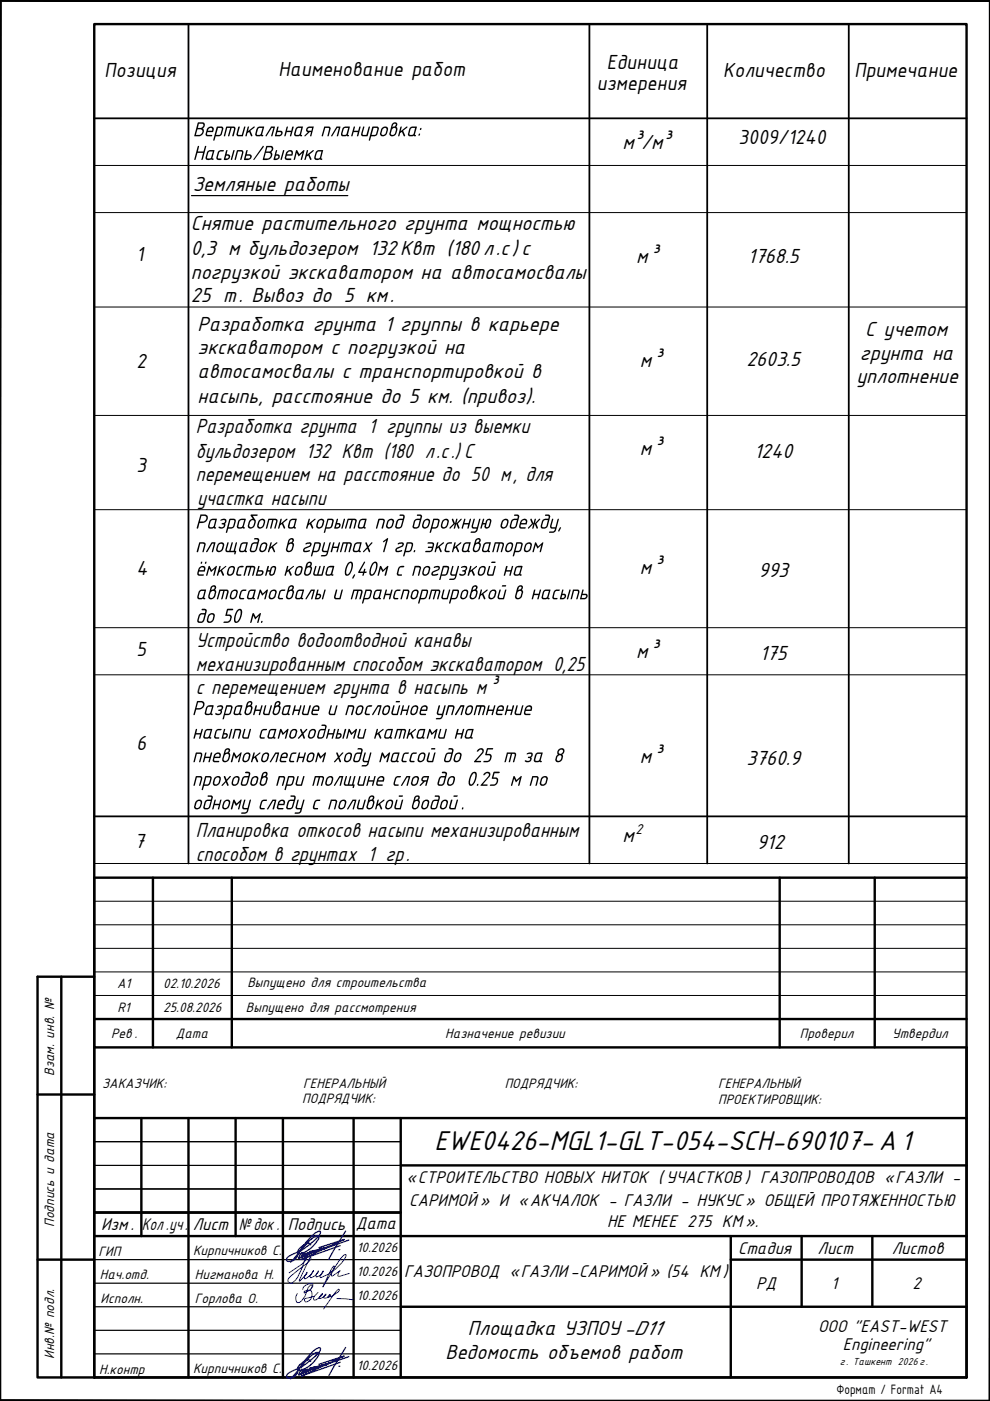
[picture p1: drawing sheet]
<svg xmlns="http://www.w3.org/2000/svg" width="210mm" height="297mm" viewBox="0 0 210 297" stroke-linecap="round" stroke-linejoin="round" font-family="sans-serif">
<!-- layer: 0 -->
<path d="M40 5.1v178M125 5.1v178M149.9 5.1v178M180 5.1v178M20 25.1h184.9M20 173.1h184.9" fill="none" stroke="#000" stroke-width=".38"/>
<path d="M20 35.1h184.9M20 45.1h184.9M20 65.1h184.9M20 88.1h184.9M20 108.1h184.9M20 133.1h184.9M20 143.1h184.9M20 183.1h184.9" fill="none" stroke="#000" stroke-width=".21"/>
<path d="M40.6 41.5h33.1" fill="none" stroke="#000" stroke-width=".25"/>
<g fill="#000">
<path d="M62.7 31.9h.3l.5 .8 1-.9-.5 2.1h-.2v-.1l.3-1.4-.8 .8-.4-.8-.3 1.4-.2 .1h-.2zM65.1 31.9h.2l-.2 .9 1.2-1 .2 .1-.9 .9 .4 .9-.1 .2-.5-.9-.4 .2-.2 .7h-.3zM68.7 26.9l1.1-.1 .3 .3-.5 1.8h-.2l.4-1.6-.2-.2h-.6l-.5 1.8h-.3zM71.3 27l.1-.2 .8 .1-.5 2-.3-.1 .4-1.7h-.3l-1 1.7-.3 .1zM75 26.9h.3l-.2 .8h.8l.3-.8h.3l-.6 2h-.3l.3-.9h-.9l-.3 .9h-.2zM77 26.9h.3l-.4 1.4 .1 .3h.7l.4-1.7 .3-.1v.2l-.5 1.9h-1a.41 .41 0 0 1-.3-.6zM84.9 26.9l.3-.1-.2 1 1.2-1 .2 .1-.9 .8 .4 1.2h-.3l-.4-.9-.4 .2-.1 .7h-.3zM81.3 114.7l.8-.6 .2 .1-.9 2.9-.2-.2 .7-2.3-.5 .4-.2-.1zM84.3 115.2l.5-.2h.5a.5 .5 0 0 1 .3 .5 .5 .5 0 0 1-.4 .5l-.9 .4a.26 .26 0 0 0-.1 .4 .26 .26 0 0 0 .4-.1h.2a.24 .24 0 0 1 .3-.1 .24 .24 0 0 1 .2 .2l-.7 .3h-.5l-.3-.2v-.4l.3-.4 1-.4a.27 .27 0 0 0 .2-.4 .27 .27 0 0 0-.5 0 .27 .27 0 0 1-.2 .1 .27 .27 0 0 1-.3-.2zM87.8 116.7l.2-.1 .1 .2-.2 .3h-.2zM90.7 115h1.1l.3 .4-.3 1.2-.3 .4-1.3 .1 .1-.3 1-.1 .3-.5h-.8l-.1-.2 1-.1v-.3l-.2-.3h-.8zM92.7 115h.3l-.3 1 1.2-1h.2v.2l-.9 .7 .4 .9v.3l-.3-.1-.3-.9-.4 .3-.1 .6h-.3z"/>
<path d="M94.6 115.3l.4-.3h.8v.3h-.6l-.4 .2-.2 1.2 .7 .1v.2l-.6 .1a.42 .42 0 0 1-.4-.6zM96.4 115h.2l-.2 1 1.2-1h.2l-.9 .9 .4 .9-.1 .3-.2-.1-.4-.9-.3 .3-.2 .6-.3 .1zM95.8 110l.3 .1 .4 .9 .3-1 .2 .1-.2 .9 .9-1h.2l-.8 1 .3 .8-.1 .3-.2-.1-.4-.9-.3 1-.2-.1 .2-.9-.9 1-.2-.1 .8-1zM98.4 110h.3l-.2 .9h.9l.2-.8 .3-.1-.6 2.1-.2-.1 .2-.8h-.9l-.2 .8h-.3zM100.4 110h.3l-.4 1.5 .2 .3h.6l.5-1.7 .3-.1-.7 2.6-.5 .4h-.9l.1-.3h.8l.2-.2 .1-.4h-.5a.45 .45 0 0 1-.5-.6zM104.9 115.1l.1-.1h1.4l.4 .2v.4l-.4 1.5-.2-.1 .4-1.4-.3-.3h-.3l-.5 1.8h-.2v-.2l.4-1.6h-.6l-.4 1.6-.3 .2zM112.5 110l.2 .1 .4 .9 .3-1h.2l-.2 1 .9-1 .3 .1-.9 .9 .3 .8-.1 .3-.2-.1-.3-.9-.4 1-.2-.1 .3-.9-1 1-.2-.1 .9-1zM113.5 115h.2l.4 .9 1.1-.9-.6 2.1h-.2v-.2l.4-1.3-.8 .7-.4-.7-.4 1.4h-.3zM117.1 110h.2l-.4 1.5 .2 .3h.7l.4-1.7 .3-.1-.7 2.6-.5 .4h-.8v-.3h.8l.3-.2 .1-.4h-.6a.45 .45 0 0 1-.5-.6zM118.7 111.9l.1-.1a.4 .4 0 0 1-.1 .7 .19 .19 0 0 1-.2 .2 .19 .19 0 0 1-.2-.2 .19 .19 0 0 1 .1-.2zM53.6 130l.2 .1 .4 .7 .9-.8h.2l-.6 2.1-.2-.2 .4-1.4-.8 .8-.4-.8-.4 1.4-.3 .2zM55.4 131.6l.3 .1-.2 .4h-.2z"/>
<path d="M80.6 120h.1l.2 .1 .3 .7 .9-.8h.2l-.5 2-.2 .1-.1-.2 .4-1.3-.8 .7-.4-.7-.4 1.4h-.2zM84.5 120.3l.4-.3h.8l-.1 .3h-.7l-.2 .3-.2 1.1 .7 .1-.1 .3h-.6l-.4-.4zM87.9 120h.9l.4 .2 .1 .4-.5 1.5-.2-.2 .4-1.3-.1-.3h-.8l-.4 1.6-.1 .2-.2-.1zM91.4 125h1.6a.41 .41 0 0 1 .3 .6l-.3 1.4-.3 .1 .3-1.7-.5-.1-.4 1.7-.3 .1 .4-1.8h-.6l-.4 1.7-.3 .1zM92 120.2l.8-.2a.51 .51 0 0 1 .5 .4 .51 .51 0 0 1-.5 .6l-.9 .4a.27 .27 0 0 0 0 .4 .27 .27 0 0 0 .4-.1h.3a.18 .18 0 0 1 .3 0 .18 .18 0 0 1 0 .2 .18 .18 0 0 1-.2 0l-1 .2-.2-.2-.1-.3 .4-.5 1-.4a.26 .26 0 0 0 .1-.4 .26 .26 0 0 0-.4 0l-.5 .1zM94 125h.3l-.4 1.5 .1 .3h.7l.5-1.7 .3-.1-.6 2.1h-1l-.3-.4zM95.9 120h.2l-.3 1.5 .1 .3h.7l.4-1.7 .2-.1 .1 .1-.7 2.5-.4 .4h-.9l.1-.3h.8l.3-.6h-.7l-.3-.3zM97.8 120.2l.8-.2 .5 .3v.3l-.4 .4 .1 .5-.1 .2-.5 .4h-.4a.28 .28 0 0 1-.3-.1 .28 .28 0 0 1 0-.4l.6 .2a.33 .33 0 0 0 .4-.4 .33 .33 0 0 0-.5-.3l.2-.2a.34 .34 0 0 0 .5-.2 .34 .34 0 0 0-.4-.4l-.5 .1zM99.7 120.1l.2-.1-.2 1 1.4-1v.2l-.9 .7 .5 .9-.2 .3-.1-.1-.5-.9-.3 .3-.2 .6h-.3zM101.9 125.1l.3-.1-.2 1 1.2-1h.2l-.9 .9 .4 1-.1 .2-.2-.1-.4-.9-.3 .3-.2 .6h-.3zM107.3 120h.3l-.2 .9h.9l.2-.9h.3l-.6 2.1-.2-.1 .2-.8h-.9l-.2 .8h-.3zM113.2 125h.3l-.2 .9h.9l.3-.9h.2l-.6 2.1-.2-.1 .2-.8h-.9l-.2 .8h-.3z"/>
<path d="M117.4 125.4l.5-.4h.8l-.1 .3h-.7l-.3 .3-.2 1.1 .8 .1-.1 .3h-.7l-.3-.4zM121.5 125.1l1.1-.1 .3 .3-.5 1.8-.2-.2 .4-1.3-.1-.3h-.8l-.4 1.6-.3 .2zM73.9 154.6h.3l.4 .8 .9-.9 .2 .1-.6 2-.2-.1 .4-1.4-.8 .8-.5-.8-.3 1.4-.3 .1zM76.2 154.6l.3-.1-.4 1.7 .1 .1h.7l.4-1.6 .4-.1-.5 1.9-1 .1a.4 .4 0 0 1-.4-.6zM79.9 154.5h.2l-.2 1 1.4-1v.2l-.9 .7 .5 1-.2 .2h-.1l-.5-1-.3 .3-.2 .7-.3-.1zM84.2 154.5h1.7l.2 .2v.4l-.4 1.5h-.3l.4-1.5-.1-.3h-.4l-.6 1.8-.2-.1 .5-1.7h-.6l-.5 1.7-.3 .1zM85.3 149.6l.3-.1-.2 .9h1l.2-.8 .1-.1 .2 .1-.7 2-.1-.1 .2-.8h-1l-.2 .9-.3-.1zM86.7 154.5h.3l-.2 1 1.4-1v.2l-.9 .7 .4 1-.1 .2h-.2l-.4-1-.3 .3-.2 .7-.3-.1zM91 154.5h.2l.5 .9 .8-.8 .3-.1-.6 2.1h-.2v-.1l.3-1.4-.8 .8-.4-.8-.3 1.4-.3 .1zM93 149.6h.3l-.4 1.4 .1 .3h.7l.5-1.7 .2-.1 .1 .2-.7 2.5-.5 .3h-.8v-.2l.8-.1 .3-.3v-.3h-.8l-.2-.4zM95 149.6l1-.1 .4 .3-.5 1.8-.2-.1 .4-1.4-.1-.3h-.8l-.4 1.7-.3 .1zM93.3 154.5h.3l-.4 1.5 .1 .3h.7l.4-1.7 .3-.1-.6 2.1h-1l-.2-.2z"/>
<path d="M96.9 154.6h.3l-.2 .8h.9l.3-.9h.2l-.6 2.1-.2-.1 .2-.8h-.9l-.2 .8-.3 .1zM97.6 149.6l.9-.1-.5 2-.3 .1v-.1l.4-1.7h-.3l-1 1.7-.3 .1v-.2zM101 149.5h1.5l.3 .1 .1 .5-.5 1.5-.2-.1 .4-1.4-.1-.3h-.4l-.5 1.8-.3-.1 .5-1.7h-.6l-.5 1.8h-.2zM103.5 149.6l.2-.1 .1 .1-.2 .8h.9l.3-.9h.2l-.6 2.1h-.2l.2-.9h-.9l-.2 .8-.3 .1zM107.5 149.6l.3-.1-.2 .9h.9l.2-.8h.3l-.6 2h-.2l.2-.9h-.9l-.2 .9h-.3zM109.5 149.6l.3-.1-.4 1.6 .2 .2h.6l.5-1.6 .2-.2 .1 .1-.6 2h-1l-.3-.3zM71.3 159.6h.3l.3 .7 .7-.8 .2 .1-.8 1 .3 .8-.1 .2h-.2l-.3-.7-.6 .7h-.3v-.1l.8-.9zM71.9 164.7l.1-.2 .8 .1-.5 1.9-.3 .1 .4-1.8h-.3l-1.1 1.8h-.2zM73.3 164.6h.3l-.4 1.6 .5 .1 .5-1.6 .3-.2-.5 1.8h.6l.5-1.6 .3-.1-.5 1.7 .3 .1-.2 .7-.2-.1v-.4h-1.6l-.2-.1-.1-.5zM74.7 169.6h.9l-.5 2h-.3v-.1l.4-1.7h-.3l-1 1.7-.3 .1zM76.1 169.6h.3l-.4 1.4 .1 .3h.7l.5-1.7 .2-.1 .1 .2-.6 1.9h-1a.4 .4 0 0 1-.3-.6zM76.2 164.6h.3l-.4 1.5 .1 .2h.7l.4-1.6 .4-.1-.5 1.9-1 .1a.42 .42 0 0 1-.4-.6z"/>
<path d="M77.3 159.5l.3 .1-.4 1.4 .1 .3h.7l.4-1.7 .3-.1v.2l-.6 2.5-.5 .3h-.9l.1-.3h.9l.2-.6h-.8l-.2-.2zM78.1 164.6h.3l-.2 .8h1l.2-.8h.3l-.7 2-.1-.1 .2-.8h-1l-.2 .9h-.3zM80.1 169.6l.2-.1-.2 1 1.2-1 .2 .1-.9 .8 .4 1.2h-.3l-.4-.9-.3 .2-.2 .7h-.3zM81 159.5h.2l.4 .9 .9-.9 .2 .1-.5 2h-.2l-.1-.1 .4-1.4-.8 .8-.4-.8-.4 1.4-.3 .1zM83.9 164.7l.3-.2 .8 .1-.1 .2h-.7l-.2 .3-.3 1.1 .8 .1v.2l-.6 .1a.46 .46 0 0 1-.5-.6zM85.5 159.8l.4-.3 .8 .1-.2 .2h-.6l-.2 .2-.3 1.2 .7 .1v.3h-.7l-.3-.2zM86.1 164.6h.9l-.5 2h-.3v-.1l.5-1.7h-.4l-1 1.7-.3 .1zM87.2 159.9l.4-.4 .8 .1-.2 .2h-.6l-.2 .2-.3 1.2 .7 .1v.3h-.7l-.3-.3zM104.6 163.6l1.4 .1-.3 .2h-.8l-.3 .9 .9 .2 .1 .2-.1 .7-.7 .7h-1l.2-.3 1-.1 .3-.6a.33 .33 0 0 0-.3-.5h-.7z"/>
<path d="M58.5 31.9h.3l-.3 .8 .7 .1 .1 .5-.5 .6h-.7l-.1-.1zM58.5 33l-.2 .6h.4a.3 .3 0 0 0 .3-.2 .3 .3 0 0 0-.2-.4zM60 31.9l.2-.1 .1 .1-.5 1.9-.2 .1-.1-.1z"/>
<path d="M61.1 32.2l-.3 .5h1a.38 .38 0 0 0-.1-.5 .38 .38 0 0 0-.4 0zM60.7 32.2l.6-.4 .5 .1 .3 .2-.1 .9h-1.2l-.1 .3 .1 .3h1l-.1 .3h-.9l-.4-.2v-.4z"/>
<path d="M67.4 32.2l-.5 1.1 .2 .3h.5l.2-.2 .4-1.3zM67.1 32l.4-.2h1l-.3 1.8a.22 .22 0 0 1-.1 .3 .22 .22 0 0 1-.3-.1l-.7 .1-.5-.3 .3-1.2z"/>
<path d="M73 27.2l-.4 1.1 .1 .3 .7-.1 .4-1.4zM72.7 27.1l.5-.3 1 .1-.5 1.7a.22 .22 0 0 1 .3 .2 .22 .22 0 0 1-.3 .2 .22 .22 0 0 1-.2-.2l-.8 .1a.46 .46 0 0 1-.4-.6z"/>
<path d="M79 26.9l1.1-.1 .2 .5-.3 1.2-.5 .4h-.8l-.2 .8-.2 .1-.1-.1zM79.2 27.1l-.4 1.5h.7l.3-.2 .2-1.2z"/>
<path d="M80.9 27.2l.5-.3 .5-.1 .4 .5-.3 1-.6 .6-.6-.1-.2-.3zM81.2 27.3l-.3 1a.48 .48 0 0 0 .5 .3 .48 .48 0 0 0 .4-.4l.2-.6a.4 .4 0 0 0-.3-.5 .4 .4 0 0 0-.5 .2z"/>
<path d="M83.4 26.4l-.2 .6 .4-.2a.3 .3 0 0 0 .4-.3 .3 .3 0 0 0-.5-.2zM83.1 26.3l.6-.4a.49 .49 0 0 1 .6 .4 .49 .49 0 0 1-.3 .6l.3 .5-.4 1.1-.5 .4-.6-.1-.3-.6zM83.1 27.4l-.2 .8a.45 .45 0 0 0 .5 .4 .45 .45 0 0 0 .4-.4l.1-.6a.42 .42 0 0 0-.3-.5 .42 .42 0 0 0-.5 .3z"/>
<path d="M87.2 27.2l-.4 1.1 .1 .3h.6l.2-.2 .3-1.3zM86.9 27.2l.4-.4 1.1 .1-.4 1.7a.2 .2 0 0 1 .1 .2 .2 .2 0 0 1-.1 .2 .2 .2 0 0 1-.2-.2l-1 .1-.2-.1-.1-.5z"/>
<path d="M88.8 28.3h.3l-.2 .5-.2-.2zM89.1 27.2l.3-.1-.2 .5-.2-.1z"/>
<path d="M84.7 109.2l.6-.1a.46 .46 0 0 1 .5 .6l-.7 2.1-.4 .3-.7-.1-.2-.5 .4-1.2 .3-.3h.9l.1-.5-.7-.1zM84.5 110.3l-.4 1.2 .2 .3 .6-.1 .4-1.4z"/>
<path d="M86.2 115.1l.2-.1h.8a.45 .45 0 0 1 .4 .6l-.5 1.3-.4 .2h-.7l-.2 .8-.3 .1zM86.4 115.3l-.3 1.5 .8-.1 .4-1.1-.1-.3z"/>
<path d="M88.4 109.2l.9-.1 .2 .5-.6 2.1-.4 .3-.7 .1-.3-.4 .3-1.3 .4-.4h.9l.1-.4-.2-.2h-.6zM88.2 110.3l-.4 1.2 .2 .3h.3l.3-.2 .4-1.3z"/>
<path d="M89.8 110.4l.7-.4h.4l.3 .3-.3 1.2-.7 .6-.4-.1-.3-.3zM90.2 110.4l-.4 .9a.47 .47 0 0 0 .5 .5 .47 .47 0 0 0 .4-.5l.2-.6a.41 .41 0 0 0-.3-.4 .41 .41 0 0 0-.4 .1z"/>
<path d="M91.8 110.1l.1-.1h1.1l.2 .2v.4l-.4 1.1-.5 .4h-.7l-.2 .8-.3 .1zM92.1 110.3l-.4 1.5h.6l.3-.2 .3-1.1-.1-.2z"/>
<path d="M93.9 110.2l.8-.2 .5 .4-.3 1.2-.7 .5-.4-.1-.3-.3 .1-1zM94.1 110.4l-.3 .9a.47 .47 0 0 0 .4 .5 .47 .47 0 0 0 .5-.5l.1-.6a.39 .39 0 0 0-.2-.4 .39 .39 0 0 0-.5 .1z"/>
<path d="M98.6 115.3l-.4 1.2 .1 .3h.5l.3-.2 .3-1.3zM98.3 115.3l.5-.3h1l-.4 1.7a.21 .21 0 0 1 .1 .4 .2 .2 0 0 1-.3-.1l-.8 .1a.46 .46 0 0 1-.5-.6z"/>
<path d="M101.1 114.5l-.2 .6 .3-.1a.3 .3 0 0 0 .4-.4 .3 .3 0 0 0-.5-.1zM100.9 114.3l.4-.2h.4l.2 .4v.3a.27 .27 0 0 0-.2 .3 .27 .27 0 0 0 .2 .2v.4l-.2 .9-.5 .4h-.7l-.3-.3v-.4zM100.9 115.4l-.4 1a.47 .47 0 0 0 .5 .4 .47 .47 0 0 0 .5-.5l.1-.7a.45 .45 0 0 0-.7-.2z"/>
<path d="M102.4 110h.3l-.3 .9h.5l.2-.6 .5-.3a.42 .42 0 0 1 .5 .1 .42 .42 0 0 1 .1 .5l-.5 1.3-.4 .2-.4-.1-.2-.3 .1-.5h-.4l-.2 .8-.3 .1v-.2zM103.4 110.3l-.4 1.2a.3 .3 0 0 0 .3 .3 .3 .3 0 0 0 .3-.3l.3-.9a.26 .26 0 0 0-.2-.3 .26 .26 0 0 0-.3 0z"/>
<path d="M102.9 115.3l-.4 1.2 .1 .3h.5l.3-.2 .3-1.3zM102.5 115.3l.6-.3h1l-.4 1.7a.21 .21 0 0 1 .1 .4 .21 .21 0 0 1-.4-.1l-.7 .1a.46 .46 0 0 1-.5-.6z"/>
<path d="M106.5 110.4l.6-.4h.4l.3 .3-.2 1.2-.8 .6-.4-.1-.3-.3zM106.8 110.4l-.3 .9a.45 .45 0 0 0 .4 .5 .45 .45 0 0 0 .5-.5l.1-.6a.41 .41 0 0 0-.2-.4 .41 .41 0 0 0-.5 .1z"/>
<path d="M107.4 115.4l.8-.4h.3l.3 .3-.3 1.3-.7 .5-.5-.1-.2-.3zM107.7 115.4l-.3 1a.47 .47 0 0 0 .5 .4 .47 .47 0 0 0 .4-.5l.2-.7a.45 .45 0 0 0-.8-.2z"/>
<path d="M109.4 115.1l.2-.1h.8a.4 .4 0 0 1 .4 .6l-.4 1.1-.4 .4h-.8l-.2 .8-.2 .1zM109.7 115.3l-.4 1.5h.7l.2-.2 .3-1.1-.2-.2z"/>
<path d="M109 109.2l.9-.1 .2 .5-.6 2.1-.4 .3-.6 .1a.45 .45 0 0 1-.4-.6l.2-1 .3-.4 .4-.1h.7l.1-.5-.8-.1zM108.8 110.3l-.4 1.2 .1 .3h.5l.3-.2 .3-1.3z"/>
<path d="M111.4 115.4l.7-.4h.4l.3 .4-.2 1.1-.8 .6-.5-.1-.2-.3zM111.7 115.5l-.3 .8a.47 .47 0 0 0 .4 .5 .47 .47 0 0 0 .5-.5l.1-.6a.4 .4 0 0 0-.2-.4 .4 .4 0 0 0-.5 .2z"/>
<path d="M110.8 110.4l-.3 .5h.9l.1-.2a.39 .39 0 0 0-.2-.4 .39 .39 0 0 0-.5 .1zM110.4 110.4l.7-.4h.4l.3 .4-.1 .8h-1.3v.3l.1 .3h.9v.2l-1 .1a.45 .45 0 0 1-.3-.6z"/>
<path d="M115.6 109.1h.9l.2 .5-.6 2-.4 .4-.7 .1a.45 .45 0 0 1-.4-.6l.3-1 .3-.4 .4-.1h.6l.1-.6h-.7zM115.3 110.4l-.4 1.2 .2 .2h.4l.4-.3 .3-1.2z"/>
<path d="M50.6 129.4l-.4 .6-.3 1.2a.34 .34 0 0 0 .1 .5 .34 .34 0 0 0 .5-.1l.3-.7 .2-1a.34 .34 0 0 0 0-.4 .34 .34 0 0 0-.4-.1zM50.3 129.4l.3-.3h.5l.2 .3 .1 .6-.5 1.4-.4 .5-.3 .2a.78 .78 0 0 1-.5-1.3z"/>
<path d="M87.5 125.3l.5-.3h.4l.4 .4-.3 1.1-.7 .6-.6-.1-.2-.4zM87.7 125.5l-.3 .8a.45 .45 0 0 0 .4 .5 .45 .45 0 0 0 .5-.5l.1-.6a.41 .41 0 0 0-.2-.4 .41 .41 0 0 0-.5 .2z"/>
<path d="M89.4 125h.9a.42 .42 0 0 1 .5 .6l-.5 1.2-.4 .3h-.7l-.3 .9h-.3zM89.6 125.3l-.4 1.5 .9-.1 .4-1.1-.1-.3z"/>
<path d="M89.8 120.4l.8-.4 .5 .1 .1 .3-.2 1.1-.7 .6-.5-.1-.3-.3zM90.2 120.4l-.4 .9a.47 .47 0 0 0 .5 .5 .47 .47 0 0 0 .5-.5l.1-.6a.39 .39 0 0 0-.2-.4 .39 .39 0 0 0-.5 .1z"/>
<path d="M93.9 120h1.1l.3 .5-.4 1.2-.5 .4h-.8l-.2 .8-.3 .1zM94.1 120.3l-.4 1.5h.7l.3-.3 .2-1.1z"/>
<path d="M96 125h1.1l.2 .3v.3l-.4 1.2-.4 .3h-.8l-.2 .9h-.3zM96.2 125.3l-.4 1.5 .8-.1 .4-1.1-.1-.3z"/>
<path d="M98 125.3l.5-.3h.6l.2 .3-.3 1.3-.7 .5h-.3l-.4-.4zM98.3 125.3l-.3 .4-.1 .6a.45 .45 0 0 0 .5 .5 .45 .45 0 0 0 .4-.5l.2-.6a.39 .39 0 0 0-.2-.4 .39 .39 0 0 0-.5 0z"/>
<path d="M100.5 124.4l-.3 .7 .3-.1a.31 .31 0 0 0 .4-.3 .31 .31 0 0 0-.4-.3zM100.2 124.3l.5-.2h.3a.52 .52 0 0 1 0 .9l.3 .3-.3 1.3-.5 .4h-.7l-.2-.3v-.4zM100.3 125.3l-.3 .4-.1 .9a.49 .49 0 0 0 .5 .2 .49 .49 0 0 0 .4-.5l.2-.6a.39 .39 0 0 0-.2-.4 .39 .39 0 0 0-.5 0z"/>
<path d="M101.6 120.4l.8-.4 .4 .1 .2 .3-.3 1.2-.6 .5-.5-.1-.3-.3zM101.9 120.5l-.3 .8a.47 .47 0 0 0 .5 .5 .47 .47 0 0 0 .4-.5l.2-.6a.4 .4 0 0 0-.3-.5 .4 .4 0 0 0-.5 .3z"/>
<path d="M103.9 125.4l.5-.4h.5l.3 .3-.2 1.3-.7 .5-.5-.1-.3-.3zM104.3 125.3l-.3 .4-.2 .7a.47 .47 0 0 0 .5 .4 .47 .47 0 0 0 .5-.5l.1-.6a.4 .4 0 0 0-.2-.4 .4 .4 0 0 0-.4 0z"/>
<path d="M103.7 120h.2l-.4 1.5 .2 .3h.7l.4-1.7 .3-.1-.5 2-.9 .1a.46 .46 0 0 1-.4-.6zM104.2 119.2l.8-.1 .1 .1-.2 .2h-.7z"/>
<path d="M105.9 125h.3l-.4 1.5 .1 .3h.7l.5-1.7 .3-.1-.6 2.1h-1l-.3-.3zM106.5 124.1h.7l.1 .1-.1 .2h-.8z"/>
<path d="M110.1 124.4l-.2 .7 .2-.1a.33 .33 0 0 0 .5-.2 .33 .33 0 0 0-.4-.4zM109.8 124.4l.3-.3a.51 .51 0 0 1 .7 .2 .51 .51 0 0 1-.2 .7l.3 .4-.3 1.2-.5 .4h-.6l-.3-.5zM109.8 125.5l-.3 .8a.45 .45 0 0 0 .5 .5 .45 .45 0 0 0 .4-.5l.2-.7a.45 .45 0 0 0-.3-.3 .45 .45 0 0 0-.5 .2z"/>
<path d="M109.6 120.3l-.4 1.2 .1 .3h.5l.3-.2 .3-1.3zM109.3 120.3l.6-.3h.9l-.4 1.8a.2 .2 0 0 1 .2 .2 .2 .2 0 0 1-.2 .2 .2 .2 0 0 1-.2-.2l-1 .1-.3-.4z"/>
<path d="M115.4 125.4l-.3 1.3 .6 .1 .3-.3 .4-1.2zM115.3 125.3l.3-.3h1.1l-.4 1.7a.22 .22 0 0 1 .2 .3 .22 .22 0 0 1-.3 .2 .22 .22 0 0 1-.2-.3l-.2 .2h-.7l-.3-.4z"/>
<path d="M119.2 125.1l.3-.1-.2 .9 .6 .1 .1 .5-.5 .5-.8 .1zM119.2 126.2l-.2 .6h.3a.31 .31 0 0 0 .4-.3 .31 .31 0 0 0-.2-.3zM120.7 125h.2l.1 .1-.5 1.9-.3 .1z"/>
<path d="M123.4 125.1l.3-.1-.2 .9h.8l.3 .2-.1 .6-.5 .4-1.1-.1zM123.4 126.2l-.1 .6h.6a.31 .31 0 0 0 .3-.3 .31 .31 0 0 0-.1-.3z"/>
<path d="M75.9 158.7h.7a.41 .41 0 0 1 .3 .5l-.6 2.1-.5 .3-.8-.1-.1-.5 .4-1.2 .4-.3h.8v-.5l-.7-.1zM75.6 159.9l-.4 1.2 .1 .2h.5l.3-.3 .3-1.2z"/>
<path d="M81.4 149.9l.7-.4 .4 .1 .2 .3-.2 1.2-.7 .5h-.5l-.3-.4zM81.8 149.9l-.3 .4-.1 .6a.45 .45 0 0 0 .4 .5 .45 .45 0 0 0 .5-.5l.1-.6a.41 .41 0 0 0-.2-.4 .41 .41 0 0 0-.4 0z"/>
<path d="M82.1 154.9l-.4 1.3 .7 .1 .3-.3 .3-1.2zM81.8 154.9l.5-.4h1l-.4 1.8a.19 .19 0 0 1 .2 .2 .19 .19 0 0 1-.2 .2 .19 .19 0 0 1-.2-.2l-1 .1-.3-.2z"/>
<path d="M83.4 160l-.3 1.2 .6 .1 .3-.2 .4-1.3zM83.2 159.8l.5-.3 1 .1-.4 1.7a.21 .21 0 0 1 .1 .4 .2 .2 0 0 1-.3-.2l-1 .1-.3-.2z"/>
<path d="M83.4 149.6l.3-.1-.4 1.6 .1 .2h.7l.4-1.6 .3-.2 .1 .1-.6 2h-1l-.3-.3zM83.9 148.7l.8-.1 .1 .2-.9 .1z"/>
<path d="M87.3 150l.8-.5 .4 .1 .2 .3-.2 1.1-.7 .6h-.6l-.2-.4zM87.6 150l-.3 .9a.47 .47 0 0 0 .5 .4 .47 .47 0 0 0 .4-.4l.1-.6a.39 .39 0 0 0-.2-.5 .39 .39 0 0 0-.5 .2z"/>
<path d="M88.9 154.9l-.3 1.3 .6 .1 .3-.3 .3-1.2zM88.6 154.9l.5-.4h1.1l-.4 1.8a.19 .19 0 0 1 .2 .2 .19 .19 0 0 1-.2 .2 .19 .19 0 0 1-.2-.2l-1 .1-.3-.2z"/>
<path d="M89.6 150l-.2 .4h.9v-.1a.4 .4 0 0 0-.2-.5 .4 .4 0 0 0-.5 .2zM89.5 149.8l.7-.3 .4 .3v.9h-1.3l-.1 .3 .2 .3h.9l-.1 .3h-1l-.3-.3 .3-1.1z"/>
<path d="M90.9 159.6h.2l-.3 1.5 .1 .2h.7l.4-1.6 .1-.2 .3 .1-.5 1.9-1.1 .1a.45 .45 0 0 1-.3-.6zM91.4 158.7l.8-.1 .1 .2-.9 .1z"/>
<path d="M95.1 158.7h.7a.41 .41 0 0 1 .3 .5l-.6 2.1-.4 .3h-.7l-.3-.2v-.4l.4-1.1 .5-.4h.8v-.3v-.3h-.7zM94.8 159.9l-.4 1.3 .7 .1 .3-.3 .3-1.2z"/>
<path d="M99 149.9l.7-.4 .4 .1 .2 .2-.3 1.4-.6 .4h-.5l-.3-.4zM99.3 150l-.4 .9a.45 .45 0 0 0 .5 .4 .45 .45 0 0 0 .4-.4l.2-.6a.4 .4 0 0 0-.2-.5 .4 .4 0 0 0-.5 .2z"/>
<path d="M99.2 154.9l-.4 1.3 .6 .1 .3-.2 .4-1.3zM98.8 154.9l.6-.4h1l-.4 1.8a.2 .2 0 0 1 .2 .2 .2 .2 0 0 1-.2 .2 .2 .2 0 0 1-.2-.2l-1 .1-.2-.2-.1-.3z"/>
<path d="M105.9 149.9l-.3 .5h.9l.1-.1a.39 .39 0 0 0-.2-.5 .39 .39 0 0 0-.5 .1zM105.5 149.9l.8-.4 .5 .3-.1 .9h-1.2l-.1 .4 .2 .2h.9l-.1 .3h-.9l-.4-.3z"/>
<path d="M111.7 150l-.2 .4h1v-.2a.43 .43 0 0 0-.3-.4 .43 .43 0 0 0-.5 .2zM111.5 149.9l.7-.4 .4 .1 .2 .3-.1 .8h-1.2l-.1 .3 .1 .3h.9l.1 .2-1 .1a.46 .46 0 0 1-.4-.6z"/>
<path d="M113.8 160l-.3 1.2 .6 .1 .3-.2 .3-1.3zM113.5 159.9l.5-.4 1.1 .1-.5 1.7a.22 .22 0 0 1 .2 .2 .22 .22 0 0 1-.2 .2 .22 .22 0 0 1-.2-.3l-.3 .2h-.6l-.3-.2v-.3z"/>
<path d="M72.2 169.8l.2-.2 .6-.1 .4 .5-.2 1.1-.6 .5-.7-.1-.2-.4 .2-.9zM72.4 170l-.3 .9a.44 .44 0 0 0 .4 .4 .44 .44 0 0 0 .4-.4l.2-.6a.39 .39 0 0 0-.2-.5 .39 .39 0 0 0-.5 .2z"/>
<path d="M73.3 159.9l.5-.4h.5l.3 .4-.2 1.2-.7 .5h-.5l-.3-.3zM73.6 160l-.4 .9a.47 .47 0 0 0 .5 .4 .47 .47 0 0 0 .5-.4l.1-.6a.38 .38 0 0 0-.2-.5 .38 .38 0 0 0-.5 .2z"/>
<path d="M78.5 169.1l-.2 .6 .4-.2a.3 .3 0 0 0 .4-.3 .3 .3 0 0 0-.4-.2zM78.2 169l.6-.4a.49 .49 0 0 1 .6 .4 .49 .49 0 0 1-.3 .6l.3 .5-.3 1.1-.6 .4-.6-.1-.2-.6zM78.4 170l-.4 .9a.45 .45 0 0 0 .5 .4 .45 .45 0 0 0 .4-.4l.2-.6a.39 .39 0 0 0-.2-.4 .39 .39 0 0 0-.5 .1z"/>
<path d="M80.4 165l-.2 .4h.9l.1-.1a.4 .4 0 0 0-.3-.5 .4 .4 0 0 0-.5 .2zM80.2 164.9l.5-.4h.5l.2 .3v.9h-1.3v.3l.1 .3 1 .1-.1 .2h-1l-.3-.2 .2-1.2z"/>
<path d="M82 169.9l.6-.4 .5 .1 .3 .3-.3 1.3-.6 .4h-.5l-.3-.4zM82.4 169.9l-.4 1a.44 .44 0 0 0 .4 .4 .44 .44 0 0 0 .5-.4l.2-.6a.4 .4 0 0 0-.2-.5 .4 .4 0 0 0-.5 .1z"/>
<path d="M84 169.6h.3l-.4 1.5 .1 .2h.8l.4-1.6 .3-.1-.6 2h-1l-.2-.2-.1-.4zM84.6 168.6h.8v.2l-.8 .1z"/>
<path d="M87.5 164.9l.4-.3 .6-.1 .4 .5-.3 1.1-.7 .5-.6-.1-.2-.3zM87.7 165.1l-.3 .9a.48 .48 0 0 0 .5 .3 .48 .48 0 0 0 .4-.4l.2-.6a.44 .44 0 0 0-.3-.5 .44 .44 0 0 0-.5 .3z"/>
<path d="M88.1 169.1l-.1 .6 .3-.2a.32 .32 0 0 0 .4-.1 .32 .32 0 0 0-.1-.4 .32 .32 0 0 0-.5 .1zM87.8 169l.3-.3 .6-.1a.5 .5 0 0 1 .3 .5 .5 .5 0 0 1-.3 .5l.3 .4-.3 1.1-.6 .5h-.5l-.3-.3v-.4zM87.9 170l-.3 .9a.47 .47 0 0 0 .5 .4 .47 .47 0 0 0 .5-.4l.1-.6a.4 .4 0 0 0-.3-.5 .4 .4 0 0 0-.5 .2z"/>
<path d="M88.9 159.8l.5-.3h.5l.3 .4-.3 1.3-.6 .4h-.4l-.4-.4 .2-.9zM89.1 160.1l-.2 .8a.44 .44 0 0 0 .4 .4 .44 .44 0 0 0 .4-.4l.2-.6a.44 .44 0 0 0-.3-.5 .44 .44 0 0 0-.5 .3z"/>
<path d="M89.6 170l.7-.5h.3l.4 .4-.3 1.2-.6 .5h-.4l-.4-.3zM90 169.9l-.4 1a.44 .44 0 0 0 .5 .4 .44 .44 0 0 0 .4-.4l.2-.6a.39 .39 0 0 0-.2-.4 .39 .39 0 0 0-.5 0z"/>
<path d="M89.5 164.8l.4-.3 1.1 .1-.6 2h-.2l.2-.9h-.3l-.9 .9h-.2l.7-.9-.4-.3zM89.9 164.8a.3 .3 0 0 0-.3 .3 .3 .3 0 0 0 .3 .3h.6l.1-.6z"/>
<path d="M92.2 168.7l.6-.1a.46 .46 0 0 1 .5 .6l-.6 2-.4 .4h-.6a.46 .46 0 0 1-.4-.6l.5-1.3 .3-.2h.8v-.6h-.7zM91.9 169.9l-.3 1.3 .1 .1h.5l.3-.2 .3-1.3z"/>
<path d="M93.7 169.8l.4-.2 .5-.1 .4 .5-.3 1.1-.6 .5h-.5l-.3-.4 .2-1zM94 169.9l-.4 1a.44 .44 0 0 0 .4 .4 .44 .44 0 0 0 .5-.4l.2-.6a.39 .39 0 0 0-.2-.4 .39 .39 0 0 0-.5 0z"/>
<path d="M93.7 163.6h.8l.3 .6-.6 2-.5 .4h-.5a.46 .46 0 0 1-.4-.6l.2-1 .4-.4 1-.1v-.5l-.7-.1zM93.5 164.9l-.5 1.2 .2 .2h.5l.2-.2 .4-1.3z"/>
<path d="M95.2 164.8l.5-.3h.4l.4 .4-.3 1.2-.6 .5h-.5l-.3-.3 .2-1.1zM95.5 164.9l-.2 .2-.2 .8a.47 .47 0 0 0 .4 .4 .47 .47 0 0 0 .5-.4l.1-.6a.37 .37 0 0 0-.1-.5 .37 .37 0 0 0-.5 .1z"/>
<path d="M96.5 160l.6-.5h.4l.4 .4-.3 1.2-.7 .5h-.5l-.2-.3zM96.7 160l-.2 .9v.2l.2 .2 .6-.2 .2-.8a.42 .42 0 0 0-.3-.5 .42 .42 0 0 0-.5 .2z"/>
<path d="M95.6 169.6h.3l-.4 1.4 .1 .3h.8l.4-1.7h.3l-.5 2h-1a.4 .4 0 0 1-.4-.6zM96.2 168.7h.9l-.2 .2h-.7z"/>
<path d="M114.9 164.8l.3-.2 .6-.1 .4 .5-.3 1.1-.7 .5-.6-.1-.2-.3zM115.2 164.9l-.3 .3-.1 .8a.45 .45 0 0 0 .4 .3 .45 .45 0 0 0 .5-.4l.1-.6a.38 .38 0 0 0-.2-.4 .38 .38 0 0 0-.4 0z"/>
</g>
<!-- layer: _SHTAMP -->
<g fill="#000" stroke="#000" stroke-width=".21">
<path d="M0 .1l.2 .2h209.6zM0 .1h209.9l-.1 .2z"/>
<path d="M209.9 .1l-.1 .2v296.6zM209.9 .1v296.9l-.1-.1z"/>
<path d="M.2 .3l-.2 296.7 .2-.1zM0 .1l.2 .2-.2 296.7z"/>
<path d="M.2 296.9l209.7 .1-.1-.1zM.2 296.9l209.7 .1h-209.9z"/>
</g>
<g fill="none" stroke="#000" stroke-width=".51">
<path d="M20 5.1h184.9v286.9h-184.9zM13 207.1v84.9M20 207.1h-12v84.9h12M8 232.1h12M20 237.1h184.9v54.9h-184.9zM20 222.1v15M30 237.1v25M40 237.1v54.9M50 237.1v25M60 237.1v54.9M75 237.1v54.9M85 237.1v54.9"/>
<path d="M204.9 222.1v15M20 257.1h65M85 247.1h119.9M8 267.1h12M20 262.1h184.9M85 277.1h119.9M154.9 267.1h50M154.9 262.1v29.9M170 262.1v15M185 262.1v15"/>
</g>
<path d="M20 247.1h65M20 252.1h65M20 242h65M20 277.1h65M20 267.1h65M20 272.1h65M20 282.1h65M20 287h65" fill="none" stroke="#000" stroke-width=".25"/>
<!-- layer: SHTAMP -->
<path d="M32.4 186.1v36M49.1 186.1v36M165.3 186.1v36M185.5 186.1v36M204.9 186.1h-184.9v36h184.9M20 216.1h184.9" fill="none" stroke="#000" stroke-width=".51"/>
<path d="M20 196.1h184.9M20 191.1h184.9M20 211.1h184.9M20 206.1h184.9M20 201.1h184.9" fill="none" stroke="#000" stroke-width=".21"/>
<!-- layer: Signs -->
<path d="M65.8 263.9v-.1a1.88 1.88 0 0 0-2.1 .7 .86 .86 0 0 0-.4 1.3 5.9 5.9 0 0 0 4.3-3.4v-.3h-.5a7.9 7.9 0 0 0-3.2 2.9l-.7 .8a1.7 1.7 0 0 1-2.4 1.5l.1-.6 .9-.6a14.2 14.2 0 0 0 6.1-4.5v-.5a2.99 2.99 0 0 0-2.2 1.4l-2.5 3.3-1.6 1.8M71.8 265h.1M72.1 264.1l-8.2 2.9 9.1-4.2-5.4 1.7M73.3 261l-3.6 5.9M74 262.9l-4.5 1.5 .2-.2-.4 .5h-.2l.2-.3-.4 .4h-.2l.3-.3-.5 .3h-.1l.3-.3-.8 .4 .3-.3-.6 .6h-.2l.4-.4-.4 .4-.4 .1 .2-.3h.2l-.3 .3-.6 .2 .5-.5-.3 .4-.5 .2 .3-.4 .1-.1-.8 .7 .4-.6-.4 .6-.5 .2 .5-.7-.7 .9-.4 .1 .1-.3 .5-.4-.6 .7-.5 .2 .1-.3 .5-.5-.3 .5-.7 .4 .6-1a1.22 1.22 0 0 1-1.1 1.3l.7-1.4M65.8 288.7l-.1-.3a2.6 2.6 0 0 0-2.6 1.8l.1 .2a2.42 2.42 0 0 0 2.2-.7l1-.8a3.8 3.8 0 0 0 1.2-2v-.1a2.61 2.61 0 0 0-2.4 1.4l-1.1 1.2a2.31 2.31 0 0 0-1 1.7 1.91 1.91 0 0 1-2.2 1l-.2-.4 .2-.3 .9-.6a14.2 14.2 0 0 0 6.1-4.5v-.5a2.23 2.23 0 0 0-1.9 1.1l-4.4 5.4M71.8 289.7h.1M72.1 288.8l-8.2 2.9 9.1-4.2-5.4 1.7M73.3 285.7l-3.6 6M74 287.6l-4.5 1.6 .2-.3-.4 .5h-.2l.2-.3-.4 .4h-.2l.3-.3-.5 .3h-.1l.3-.3-.8 .4 .3-.3-.6 .6-.2 .1 .4-.5-.4 .4-.4 .1 .4-.3-.9 .5 .5-.4-.3 .3-.5 .3 .3-.6h.1l-.8 .7 .4-.6-.4 .6-.5 .2 .5-.7-.3 .6-.8 .3 .5-.6-.2 .4-.8 .5 .1-.3 .5-.5-.3 .5-.7 .4 .3-.6 .3-.3a1.33 1.33 0 0 1-1.1 1.1l.7-1.2" fill="none" stroke="#00f" stroke-width=".3"/>
<!-- layer: 0 -->
<path d="M61.3 269.9l2.7-1.9 .9-1v-.7a18 18 0 0 1-2.3 5.2 .97 .97 0 0 1-1.3 .4l-.3-.3a1.14 1.14 0 0 1 .7-1.1l4-3.2 .2-.5-.1-.3-2.3 5.1 1.5-1.5 .1-.4-.5 1v.4a2.32 2.32 0 0 0 1.9-1.7l-.8 1.1 .1 .3a.97 .97 0 0 0 1-.3l.7-1v.1a1.06 1.06 0 0 0-.5 1.1 1.61 1.61 0 0 0 1.5-1.2l-.6 1.1 .1 .3a4.6 4.6 0 0 0 2.7-1.8l.1-.7a13.8 13.8 0 0 0-2.3 4.5l3.6-5.9 .7-.8 .3-.2 .3 .1a7.2 7.2 0 0 1-2.7 3.3 1.04 1.04 0 0 0-.4 1.1l1.8-1.1a1.12 1.12 0 0 0-.4 1.2l2.4-.6" fill="none" stroke="#00f" stroke-width=".21"/>
<path d="M65.9 273.3l.4-.5v-.5a1.22 1.22 0 0 0-1.5 .2l-.5 .4-.1 .5M66.6 274.9l-.1 .4 .2 .4a2.76 2.76 0 0 0 1.7-1.4l-.3 .2-.5 .7a1.56 1.56 0 0 0 1.5-.8l-.4 .3v.5a1.23 1.23 0 0 0 1.4-.7l-.3 .1-.2 .5a3.8 3.8 0 0 0 2.4-1.6l-.2-.2-.3 .3-2.9 3.9M67.4 274l-.8 .9-2.1 .5 .3 .6a1.54 1.54 0 0 0 1.1-2.4 1.09 1.09 0 0 0-1.4 .5l.1 .1 .4-.3a1.43 1.43 0 0 0 1.2-1.3l-.2-.2a2.41 2.41 0 0 0-1.1 1.7l-.3 .8-.6 .9-.5 .4-.5-.1a1.55 1.55 0 0 1 .1-1.8M71.4 275.3l3.4 .3" fill="none" stroke="#00f" stroke-width=".21"/>
<text font-size="6.4" x="92.1" y="243.8">EWE0426-MGL1-GLT-054-SCH-690107- А 1</text>
<g font-size="4.8">
<text x="40.9" y="28.9">Вертикальная планировка:</text>
<text x="40.9" y="33.9">Насыпь/Выемка</text>
<text x="132" y="31.6">м³/м³</text>
<text x="40.9" y="40.6">Земляные работы</text>
<text x="40.5" y="48.8">Снятие растительного грунта мощностью</text>
<text x="40.5" y="54.1">0,3 м бульдозером 132 Квт (180 л.с) с</text>
<text x="40.5" y="59.1">погрузкой экскаватором на автосамосвалы</text>
<text x="134.9" y="55.9">м³</text>
<text x="158.6" y="55.7">1768.5</text>
<text x="40.5" y="64.1">25 т. Вывоз до 5 км.</text>
<text x="41.9" y="70.1">Разработка грунта 1 группы в карьере</text>
<text x="183.4" y="71.3">С учетом</text>
<text x="41.9" y="75.1">экскаватором с погрузкой на</text>
<text x="135.7" y="77.8">м³</text>
<text x="158.2" y="77.6">2603.5</text>
<text x="182.3" y="76.3">грунта на</text>
<text x="41.9" y="80.1">автосамосвалы с транспортировкой в</text>
<text x="181.6" y="81.3">уплотнение</text>
<text x="41.9" y="85.4">насыпь, расстояние до 5 км. (привоз).</text>
<text x="41.5" y="91.8">Разработка грунта 1 группы из выемки</text>
<text x="41.5" y="97.1">бульдозером 132 Квт (180 л.с.) С</text>
<text x="135.7" y="96.5">м³</text>
<text x="159.9" y="97.1">1240</text>
<text x="41.5" y="102.1">перемещением на расстояние до 50 м, для</text>
<text x="41.8" y="107">участка насыпи</text>
<text x="41.4" y="112.1">Разработка корыта под дорожную одежду,</text>
<text x="41.4" y="117.1">площадок в грунтах 1 гр. экскаватором</text>
<text x="41.4" y="122.1">ёмкостью ковша 0,40м с погрузкой на</text>
<text x="135.7" y="121.7">м³</text>
<text x="160.8" y="122.3">993</text>
<text x="41.4" y="127.1">автосамосвалы и транспортировкой в насыпь</text>
<text x="41.4" y="132.1">до 50 м.</text>
<text x="41.5" y="137.2">Устройство водоотводной канавы</text>
<text x="41.5" y="142.2">механизированным способом экскаватором 0,25</text>
<text x="134.9" y="139.6">м³</text>
<text x="161.1" y="139.9">175</text>
<text x="41.5" y="147.2">с перемещением грунта в насыпь м ³</text>
<text x="40.7" y="151.6">Разравнивание и послойное уплотнение</text>
<text x="40.7" y="156.6">насыпи самоходными катками на</text>
<text x="40.7" y="161.6">пневмоколесном ходу массой до</text>
<text x="100.2" y="161.6">25 т за</text>
<text x="117.3" y="161.6">8</text>
<text x="135.7" y="161.7">м³</text>
<text x="40.7" y="166.6">проходов при толщине слоя до</text>
<text x="98.8" y="166.6">0.25</text>
<text x="108" y="166.6">м по</text>
<text x="158.2" y="162.3">3760.9</text>
<text x="40.7" y="171.6">одному следу с поливкой водой</text>
<text x="97.6" y="171.6">.</text>
<text x="41.5" y="177.4">Планировка откосов насыпи механизированным</text>
<text x="132" y="178.6">м</text>
<text x="160.4" y="179.9">912</text>
<text x="41.5" y="182.4">способом в грунтах 1 гр.</text>
<text x="99.2" y="283.1">Площадка УЗПОУ -D11</text>
<text x="94.4" y="288.1">Ведомость объемов работ</text>
</g>
<g font-size="4.7">
<text x="22.2" y="16.2">Позиция</text>
<text x="59.1" y="16.2">Наименование работ</text>
<text x="128.7" y="14.7">Единица</text>
<text x="153.3" y="16.2">Количество</text>
<text x="181.1" y="16.2">Примечание</text>
<text x="126.5" y="19">измерения</text>
<text x="156.6" y="30.5">3009/1240</text>
<text x="28.9" y="55.4">1</text>
<text x="28.9" y="78">2</text>
<text x="28.9" y="100">3</text>
<text x="28.9" y="122">4</text>
<text x="28.9" y="139.1">5</text>
<text x="28.9" y="159">6</text>
<text x="28.6" y="179.7">7</text>
</g>
<g font-size="4">
<text x="86.2" y="250.8">«СТРОИТЕЛЬСТВО НОВЫХ НИТОК ( УЧАСТКОВ ) ГАЗОПРОВОДОВ «ГАЗЛИ -</text>
<text x="86.8" y="255.7">САРИМОЙ » И «АКЧАЛОК - ГАЗЛИ - НУКУС» ОБЩЕЙ ПРОТЯЖЕННОСТЬЮ</text>
<text x="21.4" y="260.8">Изм.</text>
<text x="30.1" y="260.8">Кол.уч.</text>
<text x="40.9" y="260.8">Лист</text>
<text x="50.7" y="260.8">№док.</text>
<text x="61" y="260.8">Подпись</text>
<text x="75.4" y="260.6">Дата</text>
<text x="128.7" y="260.3">НЕ МЕНЕЕ 275 КМ ».</text>
<text x="156.5" y="265.8">Стадия</text>
<text x="173.4" y="265.8">Лист</text>
<text x="189.1" y="265.8">Листов</text>
<text x="85.7" y="270.7">ГАЗОПРОВОД «ГАЗЛИ -САРИМОЙ » (54 КМ )</text>
<text x="160.3" y="273.3">РД</text>
<text x="176.2" y="273.3">1</text>
<text x="193.5" y="273.3">2</text>
<text x="173.5" y="282.3">OOO &quot;EAST-WEST</text>
<text x="178.7" y="286.3">Engineering&quot;</text>
</g>
<text font-size="3.4" x="134.7" y="176.7">2</text>
<g font-size="3.2">
<text x="24.8" y="209.6">A1</text>
<text x="34.6" y="209.6">02.10.2026</text>
<text x="52.5" y="209.3">Выпущено для строительства</text>
<text x="24.9" y="214.6">R1</text>
<text x="34.6" y="214.6">25.08.2026</text>
<text x="52.2" y="214.6">Выпущено для рассмотрения</text>
<text x="23.5" y="220">Рев .</text>
<text x="37.3" y="220">Дата</text>
<text x="94.4" y="220">Назначение ревизии</text>
<text x="169.6" y="220">Проверил</text>
<text x="189.2" y="220">Утвердил</text>
<text x="11.5" y="228.1" transform="rotate(-90 11.5 228.1)">Взам. инв. №</text>
<text x="21.7" y="230.6">ЗАКАЗЧИК:</text>
<text x="64.1" y="233.9">ПОДРЯДЧИК:</text>
<text x="64.3" y="230.6">ГЕНЕРАЛЬНЫЙ</text>
<text x="107" y="230.6">ПОДРЯДЧИК:</text>
<text x="152.3" y="230.6">ГЕНЕРАЛЬНЫЙ</text>
<text x="152.3" y="234.1">ПРОЕКТИРОВЩИК:</text>
<text x="11.5" y="260.1" transform="rotate(-90 11.5 260.1)">Подпись и дата</text>
<text x="20.9" y="266.3">ГИП</text>
<text x="40.9" y="266.2">Кирпичников С.</text>
<text x="75.6" y="265.5">10.2026</text>
<text x="21.2" y="271.2">Нач.отд.</text>
<text x="41.3" y="271.2">Нигманова Н.</text>
<text x="75.6" y="270.6">10.2026</text>
<text x="75.6" y="275.6">10.2026</text>
<text x="21.3" y="276.3">Исполн.</text>
<text x="41.3" y="276.2">Горлова О.</text>
<text x="11.5" y="288.1" transform="rotate(-90 11.5 288.1)">Инв.№ подл.</text>
<text x="21" y="291.3">Н.контр</text>
<text x="40.9" y="291.2">Кирпичников С.</text>
<text x="75.6" y="290.6">10.2026</text>
</g>
<text font-size="3.1" x="177.3" y="295.6">Формат / Format А4</text>
<text font-size="2.4" x="178.1" y="289.3">г. Ташкент 2026г.</text>
</svg>
